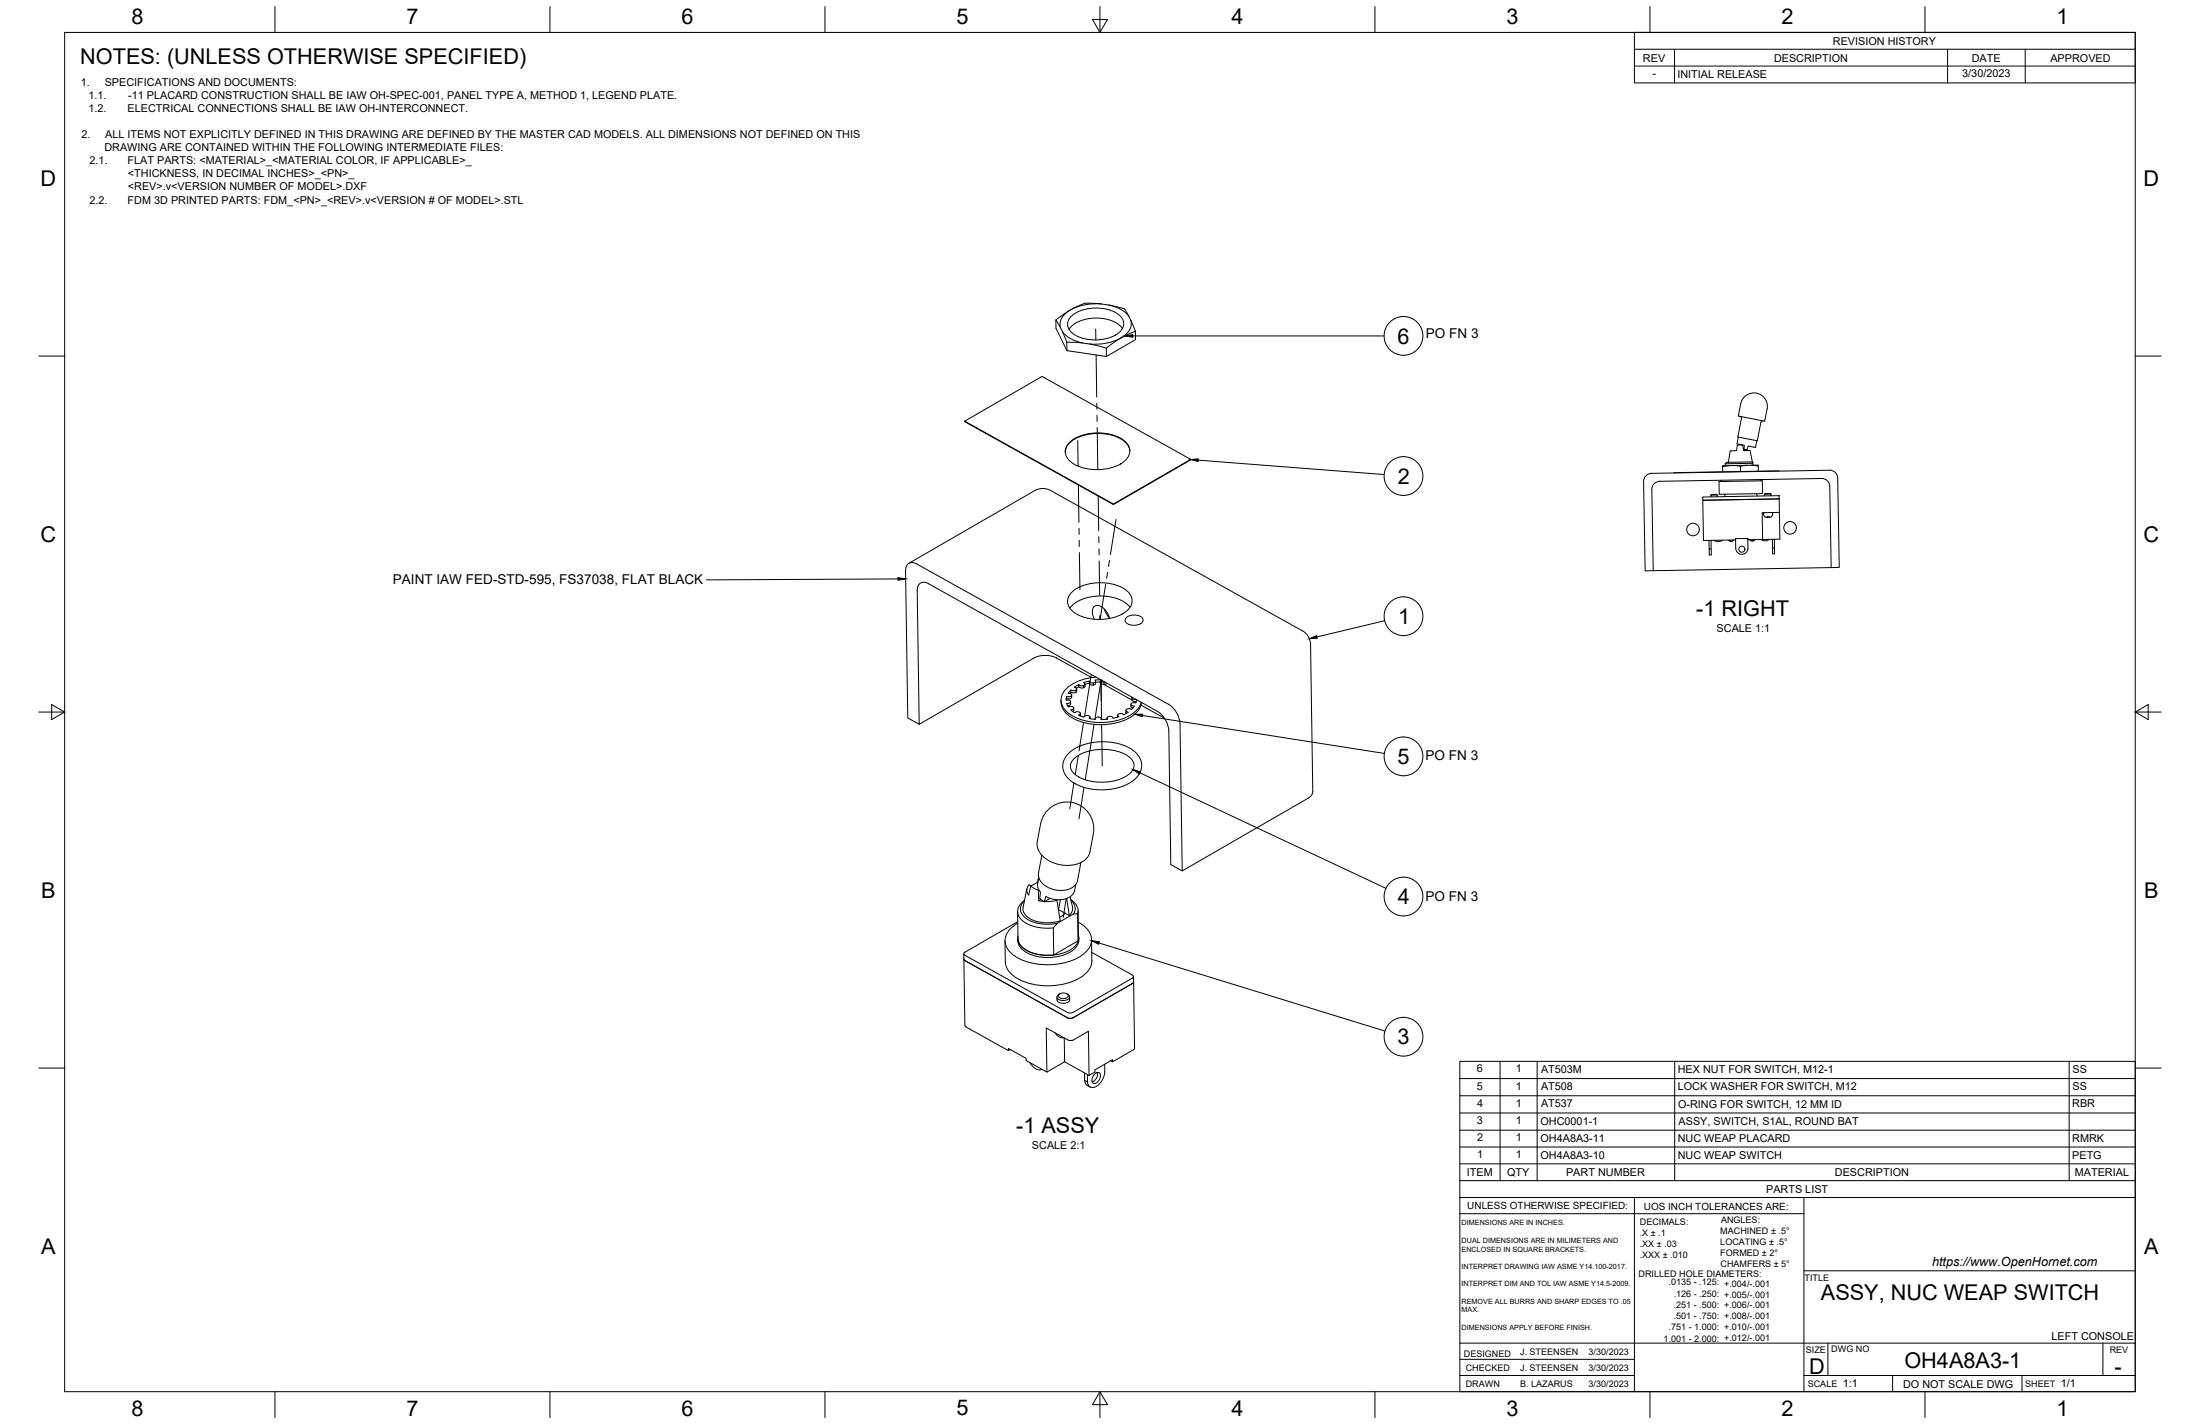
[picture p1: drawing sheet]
<svg xmlns="http://www.w3.org/2000/svg" width="864mm" height="559mm" viewBox="0 0 864 559" stroke-linecap="round" stroke-linejoin="round" font-family="sans-serif">
<!-- layer: Visible -->
<g fill="none" stroke="#000" stroke-width=".39">
<path d="M432.5 119.3a19 19 0 0 0-14.7 4.2l-1 1.4-.6 1.4 .1 2.3M435.2 119.7a12.8 12.8 0 0 1 7.9 4.4M414.5 125.6v3.3l4.3 8.7 15.5 2.3 11.4-6.6v-3.3l-5.7 2.7-5.7 3.9M414.5 125.6l1.7 2.8 2.6 5.9v3.3M414.5 125.6l4.7-3.4 4.8-2.5a10.4 10.4 0 0 1 6.9-.6l8 1.4a4.2 4.2 0 0 1 3.9 3.1l2.9 6.4M417 130.1a12.8 12.8 0 0 0 8 4.5M418.8 134.3l6.2 .3 3.5 .5 5.5 1.4 .3 .1v3.3M420.5 124.1a16.1 16.1 0 0 1 19.2-.1 4.2 4.2 0 0 1-.8 6.8 16.4 16.4 0 0 1-18.4-.5 4 4 0 0 1 0-6.2zM440.6 129a13.4 13.4 0 0 0-13.1-4 11.1 11.1 0 0 0-7.8 4.3M443.9 125.6a6.3 6.3 0 0 1-3.9 7.1 21.5 21.5 0 0 1-12.3 2.3M378.7 165.3l30.3-17.6 58.4 32.6-30.4 17.5zM378.7 165.3l58.3 32.7 30.4-17.7"/>
<path d="M419.8 173.6a18.5 18.5 0 0 1 22.1-.2 4.8 4.8 0 0 1-1 7.9 19.4 19.4 0 0 1-20.2 .3 4.9 4.9 0 0 1-.9-8zM443.5 177a7.4 7.4 0 0 0-5.6-5.7 18.7 18.7 0 0 0-18.3 2.7 5 5 0 0 0-1.5 3.4M682.4 171.5l-.6 2.7 2.9 .6-.1 1.5 .6 .1 .6 .1 .4-1.5 2.9 .6 .5-2.7M683 163.4l.5 .3 .1 .6-1.4 7.2 7.6 1.5 1.4-7.2M684.6 176.3l-.1 .4M685.8 176.5v.3M692.1 165.1l-.5 .2-.4 .4M693.7 160.5a5.3 5.3 0 0 0-4.2-6.2 5.3 5.3 0 0 0-6.2 4.2l-.9 4.8 9 1.7 1.3 .3 1-4.8M437 197.8v.2M648.4 192.1l.6 31.8M651.5 188.9l63.5-1.2a3.2 3.2 0 0 1 3.3 3.2l.5 31.8-73 1.3-.6-35a3.2 3.2 0 0 1 3.1-3.3l69.8-1.2a3.2 3.2 0 0 1 3.3 3.1l.6 35.1h-3.2M651.5 188.8a3.2 3.2 0 0 0-3.1 3.3"/>
<path d="M668.4 195l30-.5v1.3l-30 .5zM671.6 194.3v.7M674.1 194.3h-2.5M674.1 194.3l-.3-.3h-1.7l-.5 .3M674.1 194.3v.6M674.8 189l17-.3 .1 5-17 .3zM675.4 188.5v.5M676.2 183.2l3-.5 4 .3v2M676.2 183.2v1.9M677.2 182l10.9-.2v-.5l-8.4 .1a2.41 2.41 0 0 0-2.5 .6v.7M677.2 194l-.3 .9M679.2 182.7l-3 .1v.4"/>
<path d="M683.2 183l4-.4 3 .3v2M686 182.6l-5.6 .1M687.2 182.6l3-.1v.4M687.9 181.3l-.7-3.2a1.13 1.13 0 0 0-.4-1.2 1.13 1.13 0 0 0-1.2-.1h-1.1l-.4-2.2h-1.1l-1 .1-.3 2.2h-1.6a.97 .97 0 0 0-1 .3 .97 .97 0 0 0-.1 1l-.5 3.2M688.1 181.8v.7M689.5 193.7l.4 1M691.2 188.2v.5M692.7 194v.6M695.2 193.9l-2.5 .1M695.2 193.9l-1-.3-1.2 .1-.3 .3M695.2 193.9v.7M698.4 184.9l-41.3 .7"/>
<path d="M671.7 212v3.5h-.8v-3.4M671.7 215.5v2.2l-.7 .1-.1-2.3M676.2 212l-1.7 .6-1.6-.6M678.9 212.3h1.1M680.4 211.9l-.8 .6-1.1-.6M681.2 211.9h.1M686.1 211.3l.1 3.9a2.4 2.4 0 0 1-2.4 2.3 2.4 2.4 0 0 1-2.4-2.2l-.1-3.9M686.1 211.8l12.6-.2-.3-15.8-30 .5 .3 15.8 12.5-.2M686.2 211.8l-.1-.5-4.9 .1v.5M688.5 212.2h-1.1M688.9 211.8l-.9 .5-1-.5M692.5 201.2l-.2 .2 .1 1 1.1 .7h.3l-.1-.3h.8l-.1 .2 .9-.2 .6-1.1"/>
<path d="M693.8 202.8v.3M694.4 202.8v.2M694.5 211.6l-1.6 .6-1.7-.5M695.6 201.1l.2 .6M695.7 211.6l.1 3.4h.8M695.8 215v2.3h.8v-2.3M696.5 211.6l.1 3.4M698.5 201.1l-6.8 .1 .2 10.5M356.8 221l49.4-28.5a6.3 6.3 0 0 1 6.2 0l98.8 55a6.3 6.3 0 0 1 3.3 5.5l.8 57.6-.2 1-1.6 1.6-49.4 28.6-.9-57.7a9.8 9.8 0 0 0-4.5-7.8M420.7 232.4a18.5 18.5 0 0 1 22.1-.2 4.8 4.8 0 0 1-1 7.9 19.4 19.4 0 0 1-20.2 .2 4.9 4.9 0 0 1-.9-7.9zM433.5 239l.7 1.6 1.3 1.9M443.6 238.3a16 16 0 0 0-14.5-4.2 13.1 13.1 0 0 0-9.2 4.6"/>
<path d="M435.6 242.7a6.2 6.2 0 0 0-5.2-5.1 2.8 2.8 0 0 0-1.4 3.9l.6 1.5M442.2 242.3a5 5 0 0 1 6.4 .4 1.91 1.91 0 0 1-2.1 2.5 4.3 4.3 0 0 1-4.9-1.6zM416.5 274.8a7.4 7.4 0 0 0 4.6 7 24.3 24.3 0 0 0 24.2-1.4 7.2 7.2 0 0 0 2.8-4.7M418.7 273.3l-.2 1.4 1.3 .1 .4 .5M418.7 273.3v.9M418.7 274.2l-.1 .5M419.3 277.4l.7-.2a.8 .8 0 0 1 1.1 .1 .8 .8 0 0 1 .1 1l-.8 .3 1.3 1.1a1.58 1.58 0 0 1 2.4 .2l-.7 .7 2 .8a1.48 1.48 0 0 1 2.5 0l-.3 .6 2.3 .3 .1-.4M420.2 275.3l-.3 .5-1.2 .3 .6 1.3M420.2 275.3h.1M420.3 275.4l-.1 1-1.2 .5M420.3 270.8l.1 .8M420.4 270.8l-1.1 1.2 1.2 .3 .1 .6"/>
<path d="M420.4 271.6l-.5 .5M420.6 272.9v.8M420.6 273.7l-.6 .5h-1.3M420.6 272.9l-.6 .5-1.3-.1M420.7 272.7l-.1 1M421.5 277.9l-.1 1-.4 .3M422.4 270.7v.9M422.4 271.6l-.9 .3-1.1-.3M422.4 270.7l-.9 .4-1.2-.3M422.7 270.3l-.3 1.3M423.4 268.7l-1.7 1 .9 .4-.2 .6M423.4 268.7l.9 .4 1.1-.1"/>
<path d="M423.4 268.7v.8M423.5 269.5l-1 .5M424.1 280v1M425.4 269v.9M425.4 267.9l.4 .3M425.8 268.2l.1 .5-.5 .3M425.9 269.3a1.59 1.59 0 0 1-2.5 .2M427.6 267.3l-2.2 .6M427.6 268.1l.6 .6 1 .1M427.6 267.3v.8M427.6 267.3l.2 .4M427.6 268.1l-1.7 .4v.8"/>
<path d="M427.8 267.6l1.4 .4M428.5 265.9l-13.8-7.7a10 10 0 0 0-9 .1l-44.9 25.9-.8-52.4a2.76 2.76 0 0 1 1.3-3 2.76 2.76 0 0 1 3.2 .2l89.7 50.1a9.8 9.8 0 0 1 4.6 7.7M429.2 268v.8M430 267.4v1l-.8 .4M430.2 265.7a17.4 17.4 0 0 0-12.5 5.6 6.1 6.1 0 0 0 2.3 9 24.3 24.3 0 0 0 24.7-.3 8.1 8.1 0 0 0 3.3-4.4M431.6 267.6l.7 .4M432.1 266.7l-2.2 .2 .1 .7-.8 .4M432.3 266.9v.3M432.3 267.2v.8M432.3 267.1l.3 .5 .8 .1M432.3 267.6l-2.2 .1M432.3 268l.3 .4 .8 .2"/>
<path d="M433.3 268.6l11.1 6.1M433.3 267.7l.1 .9M433.8 267.7h-.4M434.6 268.1l-1.2 .5M441.9 278.8l.3 1.2M443.6 278.2l-.2-.1a.78 .78 0 0 0-1 .1 .78 .78 0 0 0-.1 1l.5 .3a2.14 2.14 0 0 1-2.8 .5 .86 .86 0 0 0-1.2 .9l.4 .4-2.2 .6a1.36 1.36 0 0 0-2.4-.1l.1 .5-2.4 .1M443.9 276.5v.8M443.9 277.3l.8 .6M444.3 273.7l.1 1M444.4 274.6v.1M444.4 274.7l.3 .4 .7 .2M444.4 273.9l.5 .5h1"/>
<path d="M444.4 273.6v.2M445.3 275.3l.6 .3M445.4 275.3h.6M446.1 274.5l-.2 1.3-.7-.1a.71 .71 0 0 0-1.1 .3 .71 .71 0 0 0 .5 1l.6 .1-.2 .3a1.17 1.17 0 0 1-1.4 .8M447.9 276.7l9.2 5.1M458.6 276.4l-98.7-55.1a2.75 2.75 0 0 0-3.2-.2 2.75 2.75 0 0 0-1.2 2.9l.8 57.7 4.5 2.5M419.2 295.9l2.6-2 3.2-1.5 2.7-.8 4.2-.5 3.3 .1 4.2 .7 3.1 1.2 2.6 1.6a7 7 0 0 1-1 12.1l-3.1 1.6-3.3 1-6.1 .5-4.3-.5-2.9-.8-2.6-1.2-1.9-1.4a6.7 6.7 0 0 1-.7-10.1zM421.6 297.8l2.6-1.9 3.5-1.2 4.7-.6 3.2 .1 3.5 .8 3.7 1.7 1.9 1.9 .5 2-.4 1.4-1.3 1.5-3.6 2.1-5 1.2h-5.1l-5.1-1.3-2-1.1-1.4-1.2-.9-1.4-.2-1.3 .3-1.3zM427.9 281.4v.6M431.2 281.4l-.7 .1-.5 .4M431.2 281.4l.9 .3 .2 .7M434.6 281.7v.6"/>
<path d="M438.7 280.6v.8M458.8 286.8l.8 52.5 4.5 2.5M411.4 317.7a10.5 10.5 0 0 1 12.4-1.8 10.5 10.5 0 0 1 5.4 11.3l-1.3 7.1a8.3 8.3 0 0 1-8.9 5.3 11.7 11.7 0 0 1-11.8-7.3v-1.9l1.3-7.1a10.5 10.5 0 0 1 2.9-5.6zM409 335.6l-1.4 7M424.3 338.5l-1.3 7M399.4 357.7l.2 10.6a7.8 7.8 0 0 0 7 6l3.9 .6 3.2-.2M402.2 353.5a4.2 4.2 0 0 0 .8 7.1 16.3 16.3 0 0 0 12.1 1.7M402.2 353.3a4.8 4.8 0 0 0-2.7 4.5 4.8 4.8 0 0 0 3.1 4.3 17.9 17.9 0 0 0 10.9 2M403.1 348.8l-1.5 7.3M407.4 346.1l-2.7 1.6-.9 3.5M407.6 349.3l.2 4.2 .8-.5M407.6 349.3l-1.7-.7-2-1.4-.7 1.1-.1 1.2 .7 1.7"/>
<path d="M407.6 345.1l-.2 1.1M407.7 342.6a6.5 6.5 0 0 0 5.6 6.4 8 8 0 0 0 9.5-2.8l.2-.7M407.8 344.4a6 6 0 0 0-.1 4.6 3.5 3.5 0 0 1 .5 3.5l1.7 1.4M407.8 349.2l-.2 .1M407.8 353.4l2 .4M410.6 351.8l-.7 2.1M412.2 352.6l-2.3 1.3M414.4 353l.5 .3M414.9 353.3l1.3 8.1a14.3 14.3 0 0 1-13.4-2.1l-1.1-1.9-.1-1.3M414.9 353.3l-2.7 .5h-2.2M415.5 356.9l4.3 2.4M416.2 353.1l-.7 4"/>
<path d="M418.1 358.4l-2.1 1.5M418.7 352.6l1.1 6.7M420.1 351.9l.9 3.9M420.4 353a5 5 0 0 1 2.6 5.6M420.4 353.2a3.9 3.9 0 0 1 1 5.4M421 355.8l-.2 2-1 1.5M422.3 347.1a5.2 5.2 0 0 1-2.4 4.9 9.8 9.8 0 0 1-9.4-.2M423.2 357.4v11.8M378.3 374.3l.5 28.1M378.4 376.4l.4 .6 40.3 22.4 .8 .2 1.3-.2 23.3-13.5 .5-.6M394.5 369.2l.2 8.3a8.7 8.7 0 0 0 5.7 7 26.3 26.3 0 0 0 25-1.8 7.4 7.4 0 0 0 3.2-5.8M399.5 368.3v.8"/>
<path d="M399.5 361.7l-20.7 12-.4 .7 .4 .5 40.6 22.6 1.8-.2 23.3-13.5 .4-.5-.4-.7-15.9-8.9M415.1 362.3l-1.6 1.9 .1 10.5 9.6-5.5M415.1 362.3l6.3-3.7h1.6l.2 10.6M423.3 361.9a8.1 8.1 0 0 1 5.1 7.6 11 11 0 0 1-7.9 7.5 26.5 26.5 0 0 1-22.3-1.9 6.6 6.6 0 0 1-.8-11.4l2.1-1.5M423.4 367a5.7 5.7 0 0 1-4.2 6.3 18.3 18.3 0 0 1-17.9-1.5l-.7-.7a4.3 4.3 0 0 1-1-3.7M423.5 367.9a5.9 5.9 0 0 1-3.9 6 18.4 18.4 0 0 1-17.9-.9 5.2 5.2 0 0 1-2.2-3.9M428.5 368.7l.1 8.3M414.9 391.3a2.27 2.27 0 0 0 3.2 2.4l1.5-.7 .3-.7M415.6 390.3a2.6 2.6 0 0 1 3.7 .3 2.15 2.15 0 0 1-3.3 1l-.5-.6zM416 390a1.22 1.22 0 0 0-1.1 1.4 1.22 1.22 0 0 0 1.3 1.1 2.86 2.86 0 0 0 3.7-1.3l-.7-1M418.8 390l.4 .2M419.9 391.2v1.1"/>
<path d="M444.9 383.2l.1 2.1M445 385.3l.3 26.2-8.5 5.2-.8-.4M378.8 402.4l.4 .6 16.6 9.3 .8-.4M395.8 412.3v-.9l7 3.9v.9l8.2 4.5 6.9-4 9.6 5.3 2.3-1.3v-.8l6.9-4.1 .1 .9M404.2 416.9a4.4 4.4 0 0 0 4.8 2.7v.1M414.3 405.4l1.4 1.4 2 .5M417.8 407.3l.1 9.4M421.3 408.1l5.9-3.4 .3 17.3M421.4 408.1l-1.3 .2-.9-.2-8.5-4.7 .3 17.3M433.6 417.6a9.4 9.4 0 0 1-.7 5.9 4.6 4.6 0 0 1-4.9 3.1 2.34 2.34 0 0 1-1.1-2.1M425.7 421l.1 2.9 1.1 .6M425.8 423.9l.4 1.5 .6 .6"/>
<path d="M426.8 426l1.1 .6M426.8 421.6l.1 2.9M429.8 421.4a1.22 1.22 0 0 1 1.7-.5 1.22 1.22 0 0 1 .4 1.7 2.62 2.62 0 0 1-2.8 2.5 2.66 2.66 0 0 1 .7-3.7zM430.8 420.8a3.3 3.3 0 0 1-2.1 3.8"/>
<circle cx="664.6" cy="207.8" r="2.47"/>
<circle cx="683.8" cy="215.5" r="1.2"/>
<circle cx="702.7" cy="207.1" r="2.47"/>
</g>
<!-- layer: Tweak Trail -->
<g fill="none" stroke="#000" stroke-width=".39">
<path d="M430.1 129.1l.1 4.3M430.3 139.3l.2 16.6M430.6 158.2v2.4M423.1 172.9l.1 10M430.6 163l.1 2.4M430.7 167.7l.2 16.6M423.3 190.3l.2 14.6M431.1 194.7l.2 13.5M423.6 207.3v2.4M423.6 212.1l.1 2.4M423.7 216.8l.2 14.6M431.3 210.6l.1 2.4"/>
<path d="M431.4 215.4v2.4M435.5 219.9l-.4 2.4M438.1 203.8l-2.2 13.8M431.5 220.1l.2 13.6M434 229.3l-2.2 13.8M434.8 224.6l-.4 2.4M431.8 241.5v1.6M431.8 241.9v1.2M428.4 264.7l-2.7 16.4M432.2 267.3l-2.4 15M432.2 266.8l.2 15.6M423.3 296.4l-1.2 7.6"/>
<path d="M425.3 283.5l-1.7 11.1M429.5 284.2l-3.5 21.8M432.4 284.4l.3 16.1M421.6 307.3l-1.7 10.1M425.5 309l-2 12.3M418.5 352.6l-1.1 7.4"/>
</g>
<!-- layer: Border -->
<g fill="none" stroke="#000" stroke-width=".39">
<path d="M25.4 12.7h812.8v533.4h-812.8zM107.9 2.6v10.1M215.9 2.6v10.1M323.8 2.6v10.1M428.8 7.6h5.9l-2.9 5.1zM431.8 2.6v10.1M539.7 2.6v10.1M647.7 2.6v10.1M755.6 2.6v10.1M15.2 139.7h10.2M838.2 139.7h10.1M15.2 279.4h10.2"/>
<path d="M20.3 276.5l5.1 2.9-5.1 3zM838.2 279.4l5.1-2.9v5.9zM838.2 279.4h10.1M15.2 419.1h10.2M838.2 419.1h10.1M107.9 546.1v10.2M215.9 546.1v10.2M323.8 546.1v10.2M431.8 546.1l2.9 5.1h-5.9zM431.8 546.1v10.2M539.7 546.1v10.2M647.7 546.1v10.2"/>
<path d="M755.6 546.1v10.2"/>
</g>
<!-- layer: Titleblock -->
<path d="M573.1 476.3h135M641.6 469.9v76.2M708.1 469.9v76.2M708.1 498.7h130.1M573.1 527.1v-57.2h265.1v76.2h-265.1v-19h265.1M573.1 539.8h68.5M573.1 533.4h68.5M708.1 539.8h130.1M717.5 527.1v12.7M742.9 539.8v6.3M793.7 539.8v6.3M825.5 527.1v12.7" fill="none" stroke="#000" stroke-width=".39"/>
<!-- layer: Parts Lists -->
<path d="M573 416.5h265.2v53.4h-265.2zM588.8 416.5v46.8M603.4 416.5v46.8M657.4 416.5v46.8M812.2 416.5v46.8M573 436.8h265.2M573 430h265.2M573 423.2h265.2M573 456.7h265.2M573 450.1h265.2M573 443.5h265.2M573 463.3h265.2" fill="none" stroke="#000" stroke-width=".39"/>
<!-- layer: Revision Tables -->
<path d="M641.6 12.7h196.6v19.8h-196.6zM641.6 19.3h196.6M657.3 19.3v13.2M764.5 19.3v13.2M795 19.3v13.2M641.6 25.9h196.6" fill="none" stroke="#000" stroke-width=".39"/>
<!-- layer: Balloons -->
<g fill="none" stroke="#000" stroke-width=".39">
<path d="M444.6 131.8h98.7M470.3 180.6l73 5.6M543.5 243.6l-26.5 6.3M448.4 280.8l95 14.9M447.5 303.3l96.5 45.3M431.4 370l112.2 34.6"/>
<circle cx="550.9" cy="131.8" r="7.6"/>
<circle cx="550.9" cy="186.8" r="7.6"/>
<circle cx="550.9" cy="241.8" r="7.6"/>
<circle cx="550.9" cy="296.8" r="7.6"/>
<circle cx="550.9" cy="351.8" r="7.6"/>
<circle cx="550.9" cy="406.8" r="7.6"/>
</g>
<path d="M441.6 131.8l3-.5v1zM467.3 180.3l3.1-.2-.1 1zM514 250.7l2.8-1.3 .3 1zM445.4 280.3l3.1-.1-.1 1.1zM444.7 302l3 .9-.4 .9zM428.5 369.1l3 .4-.3 1z" fill="#000" stroke="#000" stroke-width=".39"/>
<!-- layer: Leaders -->
<path d="M352.5 226.7l3 .5-3 .5z" fill="#000" stroke="#000" stroke-width=".39"/>
<path d="M352.5 227.2l-75.2 .3" fill="none" stroke="#000" stroke-width=".39"/>
<g font-size="8.5">
<text x="51.6" y="9.4">8</text>
<text x="159.5" y="9.4">7</text>
<text x="267.5" y="9.4">6</text>
<text x="375.4" y="9.3">5</text>
<text x="483.4" y="9.4">4</text>
<text x="591.3" y="9.4">3</text>
<text x="699.3" y="9.4">2</text>
<text x="807.2" y="9.4">1</text>
<text x="31.5" y="25">NOTES: (UNLESS OTHERWISE SPECIFIED)</text>
<text x="16" y="72.9">D</text>
<text x="841.4" y="72.9">D</text>
<text x="548.6" y="134.8">6</text>
<text x="548.7" y="189.9">2</text>
<text x="16" y="212.6">C</text>
<text x="841.4" y="212.6">C</text>
<text x="548.9" y="244.9">1</text>
<text x="665.8" y="241.7">-1 RIGHT</text>
<text x="548.6" y="299.8">5</text>
<text x="16.2" y="352.3">B</text>
<text x="841.7" y="352.3">B</text>
<text x="548.7" y="354.9">4</text>
<text x="548.6" y="409.9">3</text>
<text x="398.9" y="444.5">-1 ASSY</text>
<text x="16.2" y="492">A</text>
<text x="841.7" y="492">A</text>
<text x="714.8" y="510">ASSY, NUC WEAP SWITCH</text>
<text x="710.1" y="539.1">D</text>
<text x="747.6" y="536.7">OH4A8A3-1</text>
<text x="830.1" y="539.1">-</text>
<text x="51.6" y="555.5">8</text>
<text x="159.5" y="555.5">7</text>
<text x="267.5" y="555.5">6</text>
<text x="375.4" y="555.4">5</text>
<text x="483.4" y="555.5">4</text>
<text x="591.3" y="555.5">3</text>
<text x="699.3" y="555.5">2</text>
<text x="807.2" y="555.5">1</text>
</g>
<g font-size="5.3">
<text x="559.7" y="132.8">PO FN 3</text>
<text x="154.2" y="229.1">PAINT IAW FED-STD-595, FS37038, FLAT BLACK</text>
<text x="559.6" y="298.2">PO FN 3</text>
<text x="559.6" y="353.4">PO FN 3</text>
</g>
<text font-size="5" x="758.4" y="496.8">https://www.OpenHornet.com</text>
<g font-size="4.3">
<text x="719.5" y="17.6">REVISION HISTORY</text>
<text x="644.9" y="24.2">REV</text>
<text x="696.4" y="24.2">DESCRIPTION</text>
<text x="774" y="24.2">DATE</text>
<text x="804.9" y="24.2">APPROVED</text>
<text x="31.7" y="33.7">1.</text>
<text x="41.1" y="33.7">SPECIFICATIONS AND DOCUMENTS:</text>
<text x="648.7" y="30.2">-</text>
<text x="658.5" y="30.6">INITIAL RELEASE</text>
<text x="770.3" y="30.3">3/30/2023</text>
<text x="34.7" y="38.9">1.1.</text>
<text x="50.3" y="38.9">-11 PLACARD CONSTRUCTION SHALL BE IAW OH-SPEC-001, PANEL TYPE A, METHOD 1, LEGEND PLATE.</text>
<text x="34.7" y="44">1.2.</text>
<text x="50.1" y="44">ELECTRICAL CONNECTIONS SHALL BE IAW OH-INTERCONNECT.</text>
<text x="32" y="54.2">2.</text>
<text x="41" y="59.3">DRAWING ARE CONTAINED WITHIN THE FOLLOWING INTERMEDIATE FILES:</text>
<text x="41.3" y="54.2">ALL ITEMS NOT EXPLICITLY DEFINED IN THIS DRAWING ARE DEFINED BY THE MASTER CAD MODELS. ALL DIMENSIONS NOT DEFINED ON THIS</text>
<text x="35.1" y="64.5">2.1.</text>
<text x="50.1" y="64.5">FLAT PARTS: &lt;MATERIAL&gt;_&lt;MATERIAL COLOR, IF APPLICABLE&gt;_</text>
<text x="50.2" y="69.6">&lt;THICKNESS, IN DECIMAL INCHES&gt;_&lt;PN&gt;_</text>
<text x="50.2" y="74.7">&lt;REV&gt;.v&lt;VERSION NUMBER OF MODEL&gt;.DXF</text>
<text x="35.1" y="79.9">2.2.</text>
<text x="50.1" y="79.9">FDM 3D PRINTED PARTS: FDM_&lt;PN&gt;_&lt;REV&gt;.v&lt;VERSION # OF MODEL&gt;.STL</text>
<text x="673.9" y="247.9">SCALE 1:1</text>
<text x="579.8" y="420.8">6</text>
<text x="595.1" y="420.8">1</text>
<text x="604.9" y="421.1">AT503M</text>
<text x="658.6" y="421.1">HEX NUT FOR SWITCH, M12-1</text>
<text x="813.6" y="421.1">SS</text>
<text x="579.8" y="427.6">5</text>
<text x="595.1" y="427.6">1</text>
<text x="604.9" y="427.8">AT508</text>
<text x="658.6" y="427.9">LOCK WASHER FOR SWITCH, M12</text>
<text x="813.6" y="427.9">SS</text>
<text x="579.8" y="434.3">4</text>
<text x="595.1" y="434.3">1</text>
<text x="604.9" y="434.6">AT537</text>
<text x="658.7" y="434.6">O-RING FOR SWITCH, 12 MM ID</text>
<text x="813.4" y="434.6">RBR</text>
<text x="579.8" y="441.1">3</text>
<text x="595.1" y="441.1">1</text>
<text x="604.7" y="441.4">OHC0001-1</text>
<text x="658.9" y="441.4">ASSY, SWITCH, S1AL, ROUND BAT</text>
<text x="579.8" y="447.8">2</text>
<text x="595.1" y="447.8">1</text>
<text x="604.7" y="448.1">OH4A8A3-11</text>
<text x="658.6" y="448.1">NUC WEAP PLACARD</text>
<text x="813.4" y="448.1">RMRK</text>
<text x="405.1" y="450.7">SCALE 2:1</text>
<text x="579.9" y="454.4">1</text>
<text x="595.1" y="454.4">1</text>
<text x="604.7" y="454.7">OH4A8A3-10</text>
<text x="658.6" y="454.7">NUC WEAP SWITCH</text>
<text x="813.4" y="454.7">PETG</text>
<text x="575.8" y="461.5">ITEM</text>
<text x="591.7" y="461.4">QTY</text>
<text x="614.8" y="461.5">PART NUMBER</text>
<text x="720.3" y="461.5">DESCRIPTION</text>
<text x="814.5" y="461.5">MATERIAL</text>
<text x="693.3" y="468.1">PARTS LIST</text>
<text x="805.3" y="525.7">LEFT CONSOLE</text>
<text x="723.4" y="544.5">1:1</text>
<text x="747" y="544.7">DO NOT SCALE DWG</text>
<text x="809" y="544.5">1/1</text>
</g>
<g font-size="3.9">
<text x="576" y="474.6">UNLESS OTHERWISE SPECIFIED:</text>
<text x="645.3" y="474.7">UOS INCH TOLERANCES ARE:</text>
</g>
<g font-size="3.5">
<text x="643.7" y="485">.X ± .1</text>
<text x="643.7" y="480.8">DECIMALS:</text>
<text x="675.3" y="484.3">MACHINED ± .5°</text>
<text x="675.6" y="480">ANGLES:</text>
<text x="643.7" y="489.3">.XX ± .03</text>
<text x="675.3" y="488.6">LOCATING ± .5°</text>
<text x="643.7" y="493.5">.XXX ± .010</text>
<text x="675.3" y="492.8">FORMED ± 2°</text>
<text x="675.4" y="497.1">CHAMFERS ± 5°</text>
<text x="643.2" y="501.1">DRILLED HOLE DIAMETERS:</text>
<text x="708.4" y="502.7">TITLE</text>
<text x="655" y="504.4">.0135 - .125: +.004/-.001</text>
<text x="657" y="508.8">.126 - .250: +.005/-.001</text>
<text x="657" y="513.2">.251 - .500: +.006/-.001</text>
<text x="657" y="517.7">.501 - .750: +.008/-.001</text>
<text x="653.1" y="526.5">1.001 - 2.000: +.012/-.001</text>
<text x="655" y="522.1">.751 - 1.000: +.010/-.001</text>
<text x="574.6" y="532.3">DESIGNED</text>
<text x="596.7" y="531.6">J. STEENSEN</text>
<text x="623.6" y="531.6">3/30/2023</text>
<text x="708.9" y="530.9">SIZE</text>
<text x="718.9" y="530.5">DWG NO</text>
<text x="828.2" y="530.9">REV</text>
<text x="575.4" y="537.9">CHECKED</text>
<text x="596.7" y="537.9">J. STEENSEN</text>
<text x="623.6" y="537.9">3/30/2023</text>
<text x="575.4" y="544.3">DRAWN</text>
<text x="596.7" y="544.3">B. LAZARUS</text>
<text x="623.6" y="544.3">3/30/2023</text>
<text x="709.6" y="544.2">SCALE</text>
<text x="795" y="544.2">SHEET</text>
</g>
<g font-size="2.8">
<text x="573.7" y="480.9">DIMENSIONS ARE IN INCHES.</text>
<text x="573.7" y="487.7">DUAL DIMENSIONS ARE IN MILIMETERS AND</text>
<text x="573.7" y="491.1">ENCLOSED IN SQUARE BRACKETS.</text>
<text x="573.7" y="497.9">INTERPRET DRAWING IAW ASME Y14.100-2017.</text>
<text x="573.7" y="504.7">INTERPRET DIM AND TOL IAW ASME Y14.5-2009.</text>
<text x="573.7" y="511.6">REMOVE ALL BURRS AND SHARP EDGES TO .05</text>
<text x="573.7" y="514.9">MAX.</text>
<text x="573.7" y="521.8">DIMENSIONS APPLY BEFORE FINISH.</text>
</g>
</svg>
